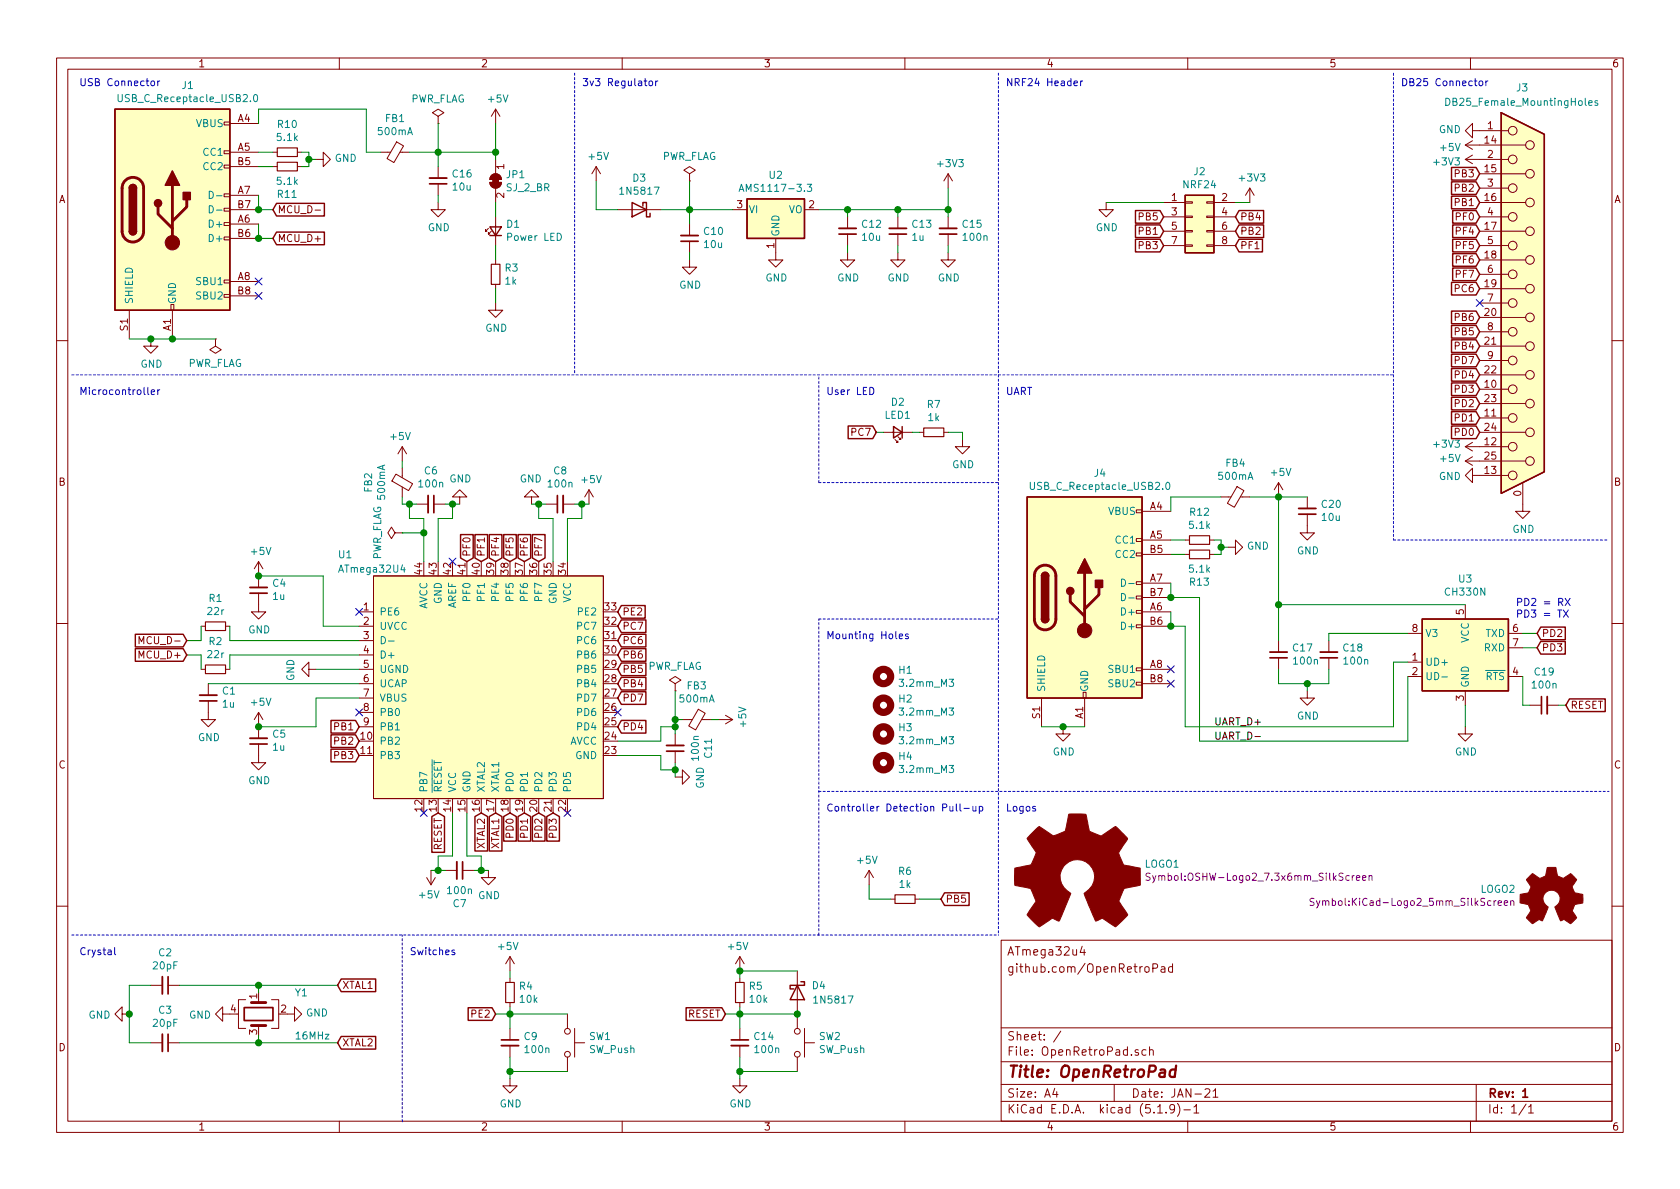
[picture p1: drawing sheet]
<svg xmlns="http://www.w3.org/2000/svg" width="297mm" height="210mm" viewBox="0 0 297 210" stroke-linecap="round" stroke-linejoin="round" font-family="sans-serif">
<g fill="none" stroke="#840000" stroke-width=".18">
<path d="M10 10.3h277v189.9h-277zM12 12.2h273v186.1h-273zM60 10.3v1.9M87.6 19.3v2.5M87.6 19.3l-.7 1.3M87.6 19.3l.8 1.3M110 10.3v1.9M160 10.3v1.9M210 10.3v1.9M260 10.3v1.9M39.6 39.4h1v.5h-1zM39.6 36.8h1v.5h-1z"/>
<path d="M39.6 34.3h1v.5h-1zM39.6 29.2h1v.5h-1zM39.6 26.7h1v.5h-1zM39.6 21.6h1v.5h-1zM40.6 21.8h5.1M40.6 26.9h5.1M40.6 39.6h5.1M40.6 34.5h5.1M40.6 29.5h5.1M40.6 37.1h5.1M48.3 26.9h.7M48.3 29.5h.7"/>
<path d="M52.6 26.9h.7M52.6 29.5h.7M55.7 37.2h1M55.9 28.2h1.2v-1.3l1.3 1.3-1.3 1.3v-1.3M67.3 26.9h1.8M70.1 25.1l1.2 .7-1.7 2.9-1.2-.7zM70.7 26.9h1.7M77.5 35.8v1.3h1.2l-1.2 1.2-1.3-1.2h1.3M77.5 20.6l1-.7-1-.6-1 .6 1 .7v1.2M77.5 21.8h.1M77.5 29.5v2M77.5 32.5v2"/>
<path d="M86.6 32.3h2a1.02 1.02 0 0 1-1 1 1.02 1.02 0 0 1-1-1zM87 31a1.03 1.03 0 0 1 1.1-.2 1.03 1.03 0 0 1 .5 .9h-2l.1-.3zM87.6 28.2v2.5M87.6 33.3v2.5M87.6 38.3v5.1M105.4 29.5l-.8 1.2M105.4 29.5v2.5M105.4 29.5l.8 1.2M109.2 37.1h7.6M121.9 30.7l1-.6-1-.6-1 .6 1 .6v1.3M121.9 32h.1M121.9 39.6v2.1"/>
<path d="M129.5 37.1h2.6M142.2 37.1h2.6M149.9 38.3v2.1M158.7 38.3v2.1M167.6 30.7l-.7 1.3M167.6 30.7v2.6M167.6 38.3v2.1M167.6 30.7l.8 1.3M195.6 35.8v1.3h1.2l-1.2 1.2-1.3-1.2h1.3M205.7 35.8h3.8M205.7 38.3h3.8M209.5 35.7h1.3v.2h-1.3z"/>
<path d="M209.5 38.2h1.3v.3h-1.3zM213.4 35.7h1.2v.2h-1.2zM213.4 38.2h1.2v.3h-1.2zM214.6 35.8h3.8M214.6 38.3h3.8M221 33.3l-.8 1.2M221 33.3v2.5M221 33.3l.7 1.2M259.1 28.2h7.6M259.1 25.6h10.6M259.1 25.6l1.2 .8M259.1 28.2l1.2 .8"/>
<path d="M260.3 23.1v1.3l-1.2-1.3 1.2-1.3v1.3h6.4M260.3 24.9l-1.2 .7M260.3 27.4l-1.2 .8M261.6 35.8h8.1M261.6 38.3h5.1M261.6 33.3h5.1M261.6 30.7h8.1M22.9 54.9v5M26.7 59.9v1.3h1.2l-1.2 1.3-1.3-1.3h1.3M30.2 53.8h.5v1.1h-.5zM30.5 54.9v5M38.1 59.9v1.3l1 .6-1 .7-1-.7 1-.6"/>
<path d="M38.1 59.9h.1M39.6 52.1h1v.5h-1zM39.6 49.5h1v.5h-1zM39.6 41.9h1v.5h-1zM40.6 49.8h5.1M40.6 42.2h5.1M40.6 52.3h5.1M86.4 40.4l-.5 .5v-.3v.3h.2M86.9 40.9l-.5 .5v-.3v.3h.2M87.6 53.6v1.3h1.3l-1.3 1.2-1.2-1.2h1.2M87.6 46v.7M87.6 50.3v.7"/>
<path d="M121.9 46v1.2h1.3l-1.3 1.3-1.3-1.3h1.3M121.9 42.7v2M137.2 42.2v3.8h1.2l-1.2 1.2-1.3-1.2h1.3M149.9 44.7v1.3h1.2l-1.2 1.2-1.3-1.2h1.3M149.9 41.4v2M158.7 44.7v1.3h1.3l-1.3 1.2-1.2-1.2h1.2M158.7 41.4v2M167.6 44.7v1.3h1.3l-1.3 1.2-1.2-1.2h1.2M167.6 41.4v2M205.7 40.9h3.8M205.7 43.4h3.8M209.5 43.3h1.3v.3h-1.3z"/>
<path d="M209.5 40.8h1.3v.2h-1.3zM213.4 43.3h1.2v.3h-1.2zM213.4 40.8h1.2v.2h-1.2zM214.6 40.9h3.8M214.6 43.4h3.8M261.6 40.9h8.1M261.6 43.4h5.1M261.6 58.7h5.1M261.6 56.1h8.1M261.6 53.6h5.1M261.6 51h8.1M261.6 48.5h5.1"/>
<path d="M261.6 46h8.1M10 60.2h2M71.1 79l.8 1.3M71.1 79v2.5M71.1 79l-.7 1.3M156.2 76.4h5.1M158.2 77.7l.5 .5h-.2h.2v-.2M158.7 77.2l.6 .5h-.3h.3v-.2M162.6 76.4h.7M166.9 76.4h.7M170.2 77.7v1.3h1.2l-1.2 1.3-1.3-1.3h1.3M259.1 79h7.6"/>
<path d="M259.1 79l1.2 .8M260.3 78.2l-1.2 .8M261.6 76.4h8.1M261.6 73.9h5.1M261.6 71.4h8.1M261.6 68.8h5.1M261.6 66.3h8.1M261.6 63.7h5.1M261.6 61.2h8.1M285 60.2h2M45.7 99.3v4.6M45.7 99.3l-.7 1.3"/>
<path d="M45.7 99.3l.8 1.3M69.8 94.2l-.6-1-.6 1 .6 1 .6-1h1.3M70 83.8l2.9 1.7-.7 1.3-2.9-1.7zM71.1 94.2h.1M71.1 82.8v1.6M71.1 86.1v1.8M73.7 89.1h2M76.7 89.1h2M81.3 87.9h-1.3l1.3-1.3 1.2 1.3h-1.2v1.2M94 87.9h1.2l-1.2-1.3-1.3 1.3h1.3v1.2M96.5 89.1h2.1M99.6 89.1h2"/>
<path d="M104.1 86.6l-.7 1.3M104.1 86.6v2.5M104.1 86.6l.8 1.3M200.9 97.8h1v.5h-1zM200.9 95.2h1v.6h-1zM200.9 90.2h1v.5h-1zM201.9 95.5h5.1M201.9 98h5.1M201.9 90.4h5.1M209.5 95.5h.8M209.5 98h.8M213.9 95.5h.7"/>
<path d="M213.9 98h.7M215.9 87.9h1.8M217.2 96.8h1.2v-1.3l1.3 1.3-1.3 1.2v-1.2M218.7 86l1.2 .8-1.7 2.9-1.2-.7zM219.3 87.9h1.7M226.1 85.3l-.8 1.3M226.1 85.3v2.6M226.1 85.3l.7 1.3M231.1 90.9v3.3h1.3l-1.3 1.3-1.2-1.3h1.2M231.1 87.9v2M259.1 81.5l1.2 .8M259.1 81.5h10.6"/>
<path d="M260.3 84.1v-1.3l-1.2 1.3 1.2 1.2v-1.2h6.4M260.3 80.8l-1.2 .7M269.2 85.3v5.1h1.3l-1.3 1.3-1.2-1.3h1.2M10 110.3h2M24.6 113.8v-1.2l.4 .9 .4-.9v1.2M35.6 110.7h.7M35.6 118.4h.7M39.9 110.7h.7M39.9 118.4h.7M45.7 104.9v3.3h1.3l-1.3 1.3-1.3-1.3h1.3M54.6 118.4v-1.3l-1.3 1.3 1.3 1.2v-1.2h1.3M63.5 110.7h2.5"/>
<path d="M63.5 118.4h2.5M63.5 108.2h2.5M63.5 113.3h2.5M63.5 115.8h2.5M66 101.8h40.7v39.4h-40.7zM200.9 118.1h1v.5h-1zM200.9 110.5h1v.5h-1zM200.9 107.9h1v.6h-1zM200.9 105.4h1v.5h-1zM200.9 102.9h1v.5h-1zM201.9 110.7h5.1M201.9 118.4h5.1"/>
<path d="M201.9 108.2h5.1M201.9 103.1h5.1M201.9 105.7h5.1M226.1 113.3v2M226.1 116.3v2.1M234.9 113.3v2M234.9 116.3v2.1M248.9 117.1h2.6M248.9 119.6h2.6M248.9 112h2.6M259.1 106.9v2.6M266.7 119.6h2.5"/>
<path d="M266.7 112h2.5M266.7 114.5h2.5M285 110.3h2M36.8 123.9v3.3h1.3l-1.3 1.3-1.2-1.3h1.2M36.8 120.9v2M45.7 131.6v3.3h1.3l-1.3 1.2-1.3-1.2h1.3M45.7 126l-.7 1.2M45.7 126v4.6M45.7 126l.8 1.2M63.5 120.9h2.5M63.5 123.4h2.5M63.5 126h2.5"/>
<path d="M63.5 128.5h2.5M119.4 137.4h1.2v1.3l1.3-1.3-1.3-1.3v1.3M119.4 120.9l1-.6-1-.7-1 .7 1 .6v1.3M119.4 122.2h.1M119.4 129.8v2M119.4 132.8v2.1M120.6 127.2h1.8M123.5 125.4l1.2 .7-1.7 3-1.2-.7zM124.1 127.2h1.6M127 127.2h2.5M128.3 126.5l1.2 .7M129.5 127.2l-1.2 .8"/>
<path d="M184.1 123.4v5.1M188 128.5v1.3h1.2l-1.2 1.3-1.3-1.3h1.3M191.5 122.4h.5v1h-.5zM191.8 123.4v5.1M200.9 120.6h1v.6h-1zM201.9 120.9h5.1M231.1 122.2v1.2h1.3l-1.3 1.3-1.2-1.3h1.2M259.1 128.5v1.3h1.2l-1.2 1.3-1.3-1.3h1.3M259.1 122.2v2.5M270.5 124.7h2M273.6 124.7h2M75.4 155.2l.8 1.3"/>
<path d="M76.2 153.9v2.6M77 155.2l-.8 1.3M78.7 153.9h2.1M81.8 153.9h2M86.4 153.9v1.3h1.2l-1.2 1.3-1.3-1.3h1.3M153.7 153.9l.7 1.3M153.7 153.9v2.6M153.7 153.9l-.8 1.3M157.5 159h.7M161.8 159h.8M10 160.2h2M21.6 179.3v-1.3l-1.3 1.3 1.3 1.3v-1.3h1.3"/>
<path d="M26.7 174.2h2M29.7 174.2h2M39.4 179.3v-1.3l-1.3 1.3 1.3 1.3v-1.3h1.2M43.4 176.8h-1.2v5.1h1.2M45.7 176.8v.5M48 176.8h1.3v5.1h-1.3M50.8 179.3h1.3v-1.3l1.2 1.3-1.2 1.3v-1.3M90.2 169.2v2.5M90.2 173v.7M90.2 177.3v.7M90.2 169.2l.7 1.2M90.2 169.2l-.8 1.2"/>
<path d="M100.3 179.3v2.6M130.8 169.2v2.5M130.8 173v.7M130.8 177.3v.7M130.8 169.2l.8 1.2M130.8 169.2l-.8 1.2M141 171.7v10.2M177 166.3h108v32h-108zM191.3 167.3l-.3 1.1h.9M191.7 167.9v1M203.8 171.2l.7-.1 .2-.2-.1-.3-.2-.2h-.6v1.5M205.3 171h.6l.1 .9"/>
<path d="M206 171.3l-.5 .1a.29 .29 0 0 0-.3 .2 .29 .29 0 0 0 .3 .3h.5M207.3 171l-.4-.1-.3 .3 .1 .6 .2 .1h.4M207.3 170.4v1.5M285 160.2h2M26.7 184.4h2M29.7 184.4h2M45.7 181.4v.5M60 198.3v1.9M90.2 190.7v1.3h1.2l-1.2 1.3-1.3-1.3h1.3M90.2 181.9v2M90.2 184.9v2M100.3 186.9v2.6"/>
<path d="M101.6 184.4h1.8M101.6 181.9v5M110 198.3v1.9M130.8 190.7v1.3h1.3l-1.3 1.3-1.3-1.3h1.3M130.8 181.9v2M130.8 184.9v2M141 186.9v2.6M142.2 184.4h1.8M142.2 181.9v5M160 198.3v1.9M177 194.8h108M177 191.8h108"/>
<path d="M177 187.8h108M177 181.8h108M186.5 192.5l-.4 1h1M186.8 193v1M187.6 182.3l-1.3 2M197 191.8v3M201.3 185.7a.37 .37 0 0 0-.6 .1l.1 .2 .5 .2v.1l-.2 .3-.4-.1M202.6 185.7l-.4-.1-.3 .3 .1 .6 .2 .1 .4-.1M203.3 185.7a.37 .37 0 0 1 .6 .1v.8M203.3 185.1v1.5M204.7 196.8h.8M206.2 196.7v.1"/>
<path d="M207.7 196l-.1 .1a.48 .48 0 0 1-.6 .1l-.2-.2 .2-.6a.48 .48 0 0 1 .6 .1 1.27 1.27 0 0 1-.2 1.2l-.4 .1M208.2 195.1a1.71 1.71 0 0 1 0 2.3M209.3 196.3h1.2M210 198.3v1.9M211.1 195.8l.4-.5v1.5M211.1 196.8h.9M213.1 192.7l.2-.2h.3l.2 .2 .1 .3-.9 1h.9M214.5 193l.4-.5v1.5M214.5 194h.8M260 198.3v1.9M261 191.8v6.5M269.8 195.2l-1.2 2"/>
<path d="M270.3 195.8l.4-.5v1.5M270.3 196.8h.8"/>
<circle cx="267.5" cy="33.3" r=".76"/>
<circle cx="267.5" cy="28.2" r=".76"/>
<circle cx="267.5" cy="23.1" r=".76"/>
<circle cx="267.5" cy="38.3" r=".76"/>
<circle cx="270.5" cy="35.8" r=".76"/>
<circle cx="270.5" cy="25.6" r=".76"/>
<circle cx="270.5" cy="30.7" r=".76"/>
<circle cx="267.5" cy="58.7" r=".76"/>
<circle cx="267.5" cy="48.5" r=".76"/>
<circle cx="267.5" cy="43.4" r=".76"/>
<circle cx="267.5" cy="53.6" r=".76"/>
<circle cx="270.5" cy="51" r=".76"/>
<circle cx="270.5" cy="46" r=".76"/>
<circle cx="270.5" cy="56.1" r=".76"/>
<circle cx="270.5" cy="40.9" r=".76"/>
<circle cx="267.5" cy="63.7" r=".76"/>
<circle cx="267.5" cy="68.8" r=".76"/>
<circle cx="267.5" cy="79" r=".76"/>
<circle cx="267.5" cy="73.9" r=".76"/>
<circle cx="270.5" cy="66.3" r=".76"/>
<circle cx="270.5" cy="71.4" r=".76"/>
<circle cx="270.5" cy="76.4" r=".76"/>
<circle cx="270.5" cy="61.2" r=".76"/>
<circle cx="267.5" cy="84.1" r=".76"/>
<circle cx="270.5" cy="81.5" r=".76"/>
<circle cx="100.3" cy="186.4" r=".51"/>
<circle cx="100.3" cy="182.4" r=".51"/>
<circle cx="141" cy="186.4" r=".51"/>
<circle cx="141" cy="182.4" r=".51"/>
</g>
<g fill="none" stroke="#840000" stroke-width=".3">
<path d="M75.9 32.5h3.1M120.4 42.7h3M148.3 41.4h3.1M157.2 41.4h3.1M166.1 41.4h3.1M76.7 87.6v3.1M98.6 87.6v3.1M229.6 90.9h3.1M44.2 104.9h3M224.5 116.3h3.1M233.4 116.3h3.1M35.3 123.9h3.1"/>
<path d="M44.2 131.6h3M117.9 132.8h3M272.5 123.2v3M81.8 152.4v3M29.7 172.7v3.1M43.2 178.2h5.1v2.3h-5.1zM29.7 182.9v3M88.6 183.9h3.1M129.3 183.9h3M269.2 193l.5-.5v1.5M269.2 194h.9"/>
</g>
<path d="M207.8 189.2a.68 .68 0 0 0-.9 .3l-.1 .6 .1 .2 .2 .1 .6-.1M207.9 188.4l-.2 2" fill="none" stroke="#840000" stroke-width=".41"/>
<g fill="none" stroke="#840000" stroke-width=".33">
<path d="M75.9 31.5h3.1M120.4 41.7h3M148.3 40.4h3.1M157.2 40.4h3.1M166.1 40.4h3.1M75.7 87.6v3.1M99.6 87.6v3.1M229.6 89.9h3.1M44.2 103.9h3M224.5 115.3h3.1M233.4 115.3h3.1M35.3 122.9h3.1"/>
<path d="M44.2 130.6h3M117.9 131.8h3M273.6 123.2v3M80.8 152.4v3M28.7 172.7v3.1M28.7 182.9v3M88.6 184.9h3.1M129.3 184.9h3"/>
</g>
<path d="M49 26.2h3.6v1.5h-3.6zM49 28.7h3.6v1.5h-3.6zM86.9 46.7h1.5v3.6h-1.5zM163.3 75.7h3.6v1.5h-3.6zM210.3 94.7h3.6v1.6h-3.6zM210.3 97.3h3.6v1.5h-3.6zM36.3 110h3.6v1.5h-3.6zM36.3 117.6h3.6v1.5h-3.6zM158.2 158.2h3.6v1.6h-3.6zM89.4 173.7h1.5v3.6h-1.5zM130 173.7h1.6v3.6h-1.6z" fill="none" stroke="#840000" stroke-width=".2"/>
<g fill="none" stroke="#840000" stroke-width="1.3">
<circle cx="156.2" cy="119.6" r="1.27"/>
<circle cx="156.2" cy="124.7" r="1.27"/>
<circle cx="156.2" cy="129.8" r="1.27"/>
<circle cx="156.2" cy="134.9" r="1.27"/>
</g>
<g fill="#ffffc2" stroke="#ffffc2" stroke-width=".18">
<path d="M209.5 34.5h5.1v10.2h-5.1z"/>
<path d="M20.3 19.3h20.3v35.6h-20.3z"/>
<path d="M181.6 87.9h20.3v35.5h-20.3z"/>
<path d="M66 101.8h40.7v39.4h-40.7z"/>
<path d="M251.5 109.5h15.2v12.7h-15.2z"/>
<path d="M265.4 19.9l7.6 3.8v59.7l-7.6 3.8z"/>
<path d="M132.1 35.2h10.1v7h-10.1z"/>
</g>
<g fill="none" stroke="#840000" stroke-width=".25">
<path d="M20.3 19.3h20.3v35.6h-20.3zM265.4 19.9l7.6 3.8v59.7l-7.6 3.8zM22.9 33.3a.63 .63 0 0 1 .6-.7 .63 .63 0 0 1 .6 .7M48.9 36h8.5v2.2h-8.5l-.6-1.1zM111.8 35.8l2.5 1.3-2.5 1.2zM113.7 36.4v-.6h.6v2.5h.6v-.6M132.1 35.2h10.1v7h-10.1zM200.8 37.2h4.3l.6 1.1-.6 1.2h-4.3zM200.8 39.8h4.3l.6 1.1-.6 1.1h-4.3zM209.5 34.5h5.1v10.2h-5.1zM219.1 39.8h4.3v2.2h-4.3l-.7-1.1zM219.1 37.2h4.3v2.3h-4.3l-.7-1.2z"/>
<path d="M256.6 34.7h4.4l.6 1.1-.6 1.1h-4.4zM256.6 32.2h4.4l.6 1.1-.6 1.1h-4.4zM256.6 29.6h4.4l.6 1.1-.6 1.1h-4.4zM256.8 37.2h4.2l.6 1.1-.6 1.2h-4.2zM256.8 39.8h4.2l.6 1.1-.6 1.1h-4.2zM22.9 40.9a.63 .63 0 0 0 .6 .6 .63 .63 0 0 0 .6-.6M48.9 41h8.5v2.3h-8.5l-.6-1.1zM86.6 40.1h2l-1 1.6zM86.6 41.7h2M200.8 42.3h4.3l.6 1.1-.6 1.1h-4.3zM219.1 42.3h4.1v2.2h-4.1l-.7-1.1zM256.6 49.9h4.4l.6 1.1-.6 1.2h-4.4z"/>
<path d="M256.6 57.6h4.4l.6 1.1-.6 1.1h-4.4zM256.6 55h4.4l.6 1.1-.6 1.1h-4.4zM256.8 44.9h4.2l.6 1.1-.6 1.1h-4.2zM256.8 42.3h4.2l.6 1.1-.6 1.1h-4.2zM256.8 47.4h4.2l.6 1.1-.6 1.1h-4.2zM150 75.3h4.3l.6 1.1-.6 1.2h-4.3zM158 75.4l1.5 1-1.5 1.1zM159.5 75.4v2.1M256.6 75.3h4.4l.6 1.1-.6 1.2h-4.4zM256.6 72.8h4.4l.6 1.1-.6 1.1h-4.4zM256.6 60.1h4.4l.6 1.1-.6 1.1h-4.4zM256.6 62.6h4.4l.6 1.1-.6 1.2h-4.4z"/>
<path d="M256.6 70.3h4.4l.6 1.1-.6 1.1h-4.4zM256.6 67.7h4.4l.6 1.1-.6 1.1h-4.4zM256.6 65.2h4.4l.6 1.1-.6 1.1h-4.4zM81.4 94.5h2.3v4.2l-1.2 .6-1.1-.6zM84 94.5h2.2v4.2l-1.1 .6-1.1-.6zM86.5 94.5h2.2v4.2l-1.1 .6-1.1-.6zM89.1 94.5h2.2v4.2l-1.1 .6-1.1-.6zM91.6 94.5h2.2v4.2l-1.1 .6-1.1-.6zM94.1 94.5h2.3v4.2l-1.2 .6-1.1-.6zM181.6 87.9h20.3v35.5h-20.3zM23.9 114.7h8.5l.6 1.1-.6 1.1h-8.5zM23.9 112.2h8.5l.6 1.1-.6 1.1h-8.5z"/>
<path d="M109.9 107.1h4.2v2.2h-4.2l-.7-1.1zM109.9 109.6h4.3v2.3h-4.3l-.7-1.2zM109.9 114.7h4.3v2.2h-4.3l-.7-1.1zM109.9 117.2h4.3v2.3h-4.3l-.7-1.1zM109.9 119.8h4.3v2.2h-4.3l-.7-1.1zM109.9 112.2h4.3v2.2h-4.3l-.7-1.1zM184.1 109.5a.63 .63 0 0 0 .7 .6 .63 .63 0 0 0 .6-.6M184.1 101.8a.63 .63 0 0 1 .7-.6 .63 .63 0 0 1 .6 .6M251.5 109.5h15.2v12.7h-15.2zM272.4 110.9h4.4v2.2h-4.4l-.6-1.1zM272.4 113.4h4.4v2.3h-4.4l-.6-1.2zM58.5 129.9h4.4l.6 1.2-.6 1.1h-4.4z"/>
<path d="M58.5 127.4h4.4l.6 1.1-.6 1.1h-4.4zM58.5 132.5h4.4l.6 1.1-.6 1.1h-4.4zM109.9 127.4h4.3v2.2h-4.3l-.7-1.1zM109.9 122.3h4.3v2.3h-4.3l-.7-1.2zM277.5 123.6h6.3v2.2h-6.3l-.6-1.1zM76.4 144.4l1.1-.6 1.1 .6v6.3h-2.2zM84 144.4l1.1-.6 1.1 .6v6.1h-2.2zM86.5 144.4l1.1-.6 1.1 .6v6.1h-2.2zM89.1 144.4l1.1-.6 1.1 .6v4.3h-2.2zM91.6 144.4l1.1-.6 1.1 .6v4.3h-2.2zM94.1 144.4l1.1-.6 1.2 .6v4.3h-2.3zM96.7 144.4l1.1-.6 1.1 .6v4.3h-2.2z"/>
<path d="M167 157.9h4.3v2.2h-4.3l-.6-1.1zM60.3 173.1h6.1v2.3h-6.1l-.6-1.2zM82.8 178.2h4.2l.6 1.1-.6 1.1h-4.2zM121.3 178.2h6.3l.7 1.1-.7 1.1h-6.3zM141 174.2l1.2 2.6h-2.5zM141.6 173.6h.6v.6h-2.5v.7h.6M60.3 183.3h6.1v2.2h-6.1l-.6-1.1z"/>
</g>
<g fill="#840000" stroke="#840000" stroke-width=".18">
<path d="M182.2 147.5l1.6-1.4 2.3 1.6a4.7 4.7 0 0 0 2.2-.7l.7-3h2.9a.92 .92 0 0 1 .3 1l.4 2 2.1 .8 2.4-1.6a.97 .97 0 0 1 .9 .6l1.4 1.5-1.6 2.4v.2l.2 .6 .7 1.5 2.9 .5v3l-2.8 .6-1 2.3 1.6 2.3-1.5 1.6a.81 .81 0 0 1-.8 .5l-2.2-1.4-1.2 .5-2-4.9a3.1 3.1 0 0 0 1.7-3.4 3.1 3.1 0 0 0-2.9-2.6 3.1 3.1 0 0 0-3 2.4 3.1 3.1 0 0 0 1.7 3.5l.1 .1-2 4.9-1.1-.5a3.5 3.5 0 0 0-1.6 1l-.9 .5-2-2a.93 .93 0 0 1 .4-.9l1.1-1.6-.9-2.1a3.7 3.7 0 0 0-1.9-.5l-1-.3v-2.9a.87 .87 0 0 1 .9-.3l2-.4 .6-1.4a.82 .82 0 0 0 .1-1.1l-1.4-2.1z"/>
<path d="M270.6 154.8l.3-.3 1.3 .8 .5-.2a.74 .74 0 0 0 .7-.9l.2-.8h1.4l.2 .4a1.43 1.43 0 0 0 .4 1.2l.2 .1a.76 .76 0 0 0 1.2-.2l.7-.4 1.1 1-.3 .4a1.28 1.28 0 0 0-.5 1.1l.1 .2a.81 .81 0 0 0 1 .8l.8 .2v1.4l-.3 .1a1.24 1.24 0 0 0-1.2 .5l-.4 .9 .7 1.2-1 1-.8-.5a.56 .56 0 0 0-.9 0l-1.1-2.4a1.55 1.55 0 0 0 .6-2.4 1.55 1.55 0 0 0-2.4 0 1.55 1.55 0 0 0 .6 2.4l-1.1 2.4a.67 .67 0 0 0-1 .2l-.6 .3-1-.9-.1-.1 .4-.6a.75 .75 0 0 0 .1-1.3l-.2-.5-1.4-.2v-1.5l1.1-.2a1.01 1.01 0 0 0 .7-1.4l-.7-1.1z"/>
<path d="M87 31a1.03 1.03 0 0 1 1.1-.2 1.03 1.03 0 0 1 .5 .9h-2l.1-.3z"/>
<path d="M86.6 32.3h2a1.02 1.02 0 0 1-1 1 1.02 1.02 0 0 1-1-1z"/>
<path d="M87.1 31.5h1v1h-1z"/>
<circle cx="30.5" cy="42.9" r="1.27"/>
<circle cx="191.8" cy="111.5" r="1.27"/>
</g>
<path d="M203.4 154.5l-.5-.1-.3 .3 .1 .3 .6 .2v.3l-.2 .2-.5-.1M232.3 158.9l-.4-.1-.2 .2v.3l.5 .3 .1 .3-.2 .2h-.5M239.8 155.2l.6-.1v-.2l-.4-.1-.2 .2 .1 .6h.5M240.9 155.2l.6-.1v-.2l-.4-.1-.2 .2 .1 .6h.5M242.1 155l.1-.2 .3 .1 .1 .8M242.1 154.8v.9M264.9 159.7l.6-.1-.1-.3h-.4l-.1 .2v.6h.5M266 159.7l.6-.1-.1-.3h-.4l-.1 .2v.6h.5M267.1 159.4l.2-.1h.3l.1 .8M267.1 159.3v.8" fill="none" stroke="#840084" stroke-width=".18"/>
<path d="M22 32a1.9 1.9 0 0 1 2.1-.5 1.9 1.9 0 0 1 1.3 1.8v7.6a1.9 1.9 0 0 1-1.9 1.9 1.9 1.9 0 0 1-1.9-1.9v-7.8l.1-.5zM27.9 36.6v1.2l2.6 2.6M30.5 32.8v10.1M33 35.3v1.3l-2.5 2.5M183.3 100.6a1.9 1.9 0 0 1 2.1-.6 1.9 1.9 0 0 1 1.3 1.8v7.7a1.9 1.9 0 0 1-1.9 1.9 1.9 1.9 0 0 1-1.9-1.9v-7.8l.1-.5zM189.2 105.2v1.2l2.6 2.6M191.8 101.3v10.2M194.3 103.9v1.3l-2.5 2.5M44.4 177.3h2.6M44.4 181.4h2.6" fill="none" stroke="#840000" stroke-width=".51"/>
<g fill="#840000" stroke="#840000" stroke-width=".25">
<path d="M22.9 40.9h1.2a.63 .63 0 0 1-.6 .6 .63 .63 0 0 1-.6-.6z"/>
<path d="M23 32.8a.63 .63 0 0 1 .7-.1 .63 .63 0 0 1 .4 .6h-1.2z"/>
<path d="M22.9 33.3h1.2v7.6h-1.2z"/>
<path d="M32.4 34h1.3v1.3h-1.3z"/>
<path d="M30.5 30.2l1.2 2.6h-2.5z"/>
<path d="M184.1 109.5h1.3a.63 .63 0 0 1-.6 .6 .63 .63 0 0 1-.7-.6z"/>
<path d="M184.3 101.4a.63 .63 0 0 1 .7-.2 .63 .63 0 0 1 .4 .6h-1.3z"/>
<path d="M184.1 101.8h1.3v7.7h-1.3z"/>
<path d="M193.7 102.6h1.2v1.3h-1.2z"/>
<path d="M191.8 98.8l1.2 2.5h-2.5z"/>
<circle cx="27.9" cy="35.9" r=".63"/>
<circle cx="189.2" cy="104.5" r=".63"/>
</g>
<g fill="none" stroke="#008484" stroke-width=".18">
<path d="M20.9 16.7v1l.2 .3 .4-.1 .1-.2v-1M45 16.8l.1-.1a.69 .69 0 0 1 .5 .6 .69 .69 0 0 1-.5 .7l-.2-.3-.1-.2zM255.6 17.4a.64 .64 0 0 1 .8 .6 .64 .64 0 0 1-.8 .6zM280.9 18.2l.6-.1v-.2l-.4-.1-.2 .2 .1 .6h.5M282.5 17.9l-.3-.1-.2 .2v.2l.5 .1v.3h-.5M37 33.8a.64 .64 0 0 1 .7 .7 .64 .64 0 0 1-.7 .6zM37 36.4a.64 .64 0 0 1 .7 .6 .64 .64 0 0 1-.7 .6zM38.3 34.6h.9M38.3 37.2h.9M130.7 33.9l.4-1.3 .4 1.3M130.8 33.5h.6M142.7 32.6h.8l-.4 .5 .3 .1 .1 .4-.2 .3-.6-.2"/>
<path d="M182.2 85.3v1l.2 .3 .4-.1 .1-.2v-1M206.2 85.4l.2-.1a.69 .69 0 0 1 .4 .6 .69 .69 0 0 1-.4 .7l-.2-.3-.1-.2zM67.4 112.6a.64 .64 0 0 1 .8 .6 .64 .64 0 0 1-.8 .6zM68.7 113.4h1M198.3 102.4a.64 .64 0 0 1 .7 .6 .64 .64 0 0 1-.7 .7zM198.3 104.9a.64 .64 0 0 1 .7 .7 .64 .64 0 0 1-.7 .6zM199.6 103.2h.9M199.6 105.7h.9M254.9 119.7h1"/>
</g>
<path d="M101.6 12.9v53.4M176.5 12.9v152.4M246.4 12.9v82.6M12.7 66.3h233.7M144.8 85.3v-19M144.8 85.3h31.7M246.4 95.5h38.1M144.8 109.5h31.7M144.8 139.9h139.7M12.7 165.3h163.8M144.8 165.3v-55.8M71.1 198.4v-33.1" fill="none" stroke="#0000c2" stroke-width=".18" stroke-dasharray=".4 .4"/>
<g fill="none" stroke="#008400" stroke-width=".18">
<path d="M45.7 21.8v-2.5h19.1v7.6h2.5M45.7 26.9h2.6M45.7 34.5v2.6h2.6M45.7 39.6v2.6h2.6M45.7 29.5h2.6M53.3 26.9h1.3v2.6h-1.3M54.6 28.2h1.3M72.4 26.9h15.2M77.5 21.8v7.7M77.5 34.5v1.3M87.6 21.8v6.4M87.6 35.8v2.5"/>
<path d="M105.4 32v5.1h3.8M116.8 37.1h12.7M121.9 32v7.6M144.8 37.1h22.8M149.9 37.1v1.2M158.7 37.1v1.2M167.6 33.3v5M195.6 35.8h10.1M218.4 35.8h2.6M22.9 59.9h15.2M87.6 43.4v2.6M87.6 51v2.6"/>
<path d="M121.9 44.7v1.3M149.9 43.4v1.3M158.7 43.4v1.3M167.6 43.4v1.3M154.9 76.4h1.3M161.3 76.4h1.3M167.6 76.4h2.6v1.3M71.1 94.2h3.8M71.1 87.9v1.2h2.6M71.1 81.5v1.3M72.4 89.1v2.6h2.5v7.6M78.7 89.1h2.6"/>
<path d="M80 89.1v2.6h-2.5v7.6M94 89.1h2.5M95.2 89.1v2.6h2.6v7.6M101.6 89.1h2.5M102.9 89.1v2.6h-2.6v7.6M207 98h2.5M207 95.5h2.5M214.6 95.5h1.3v2.5h-1.3M215.9 87.9h-8.9v2.5M215.9 96.8h1.3M221 87.9h10.1M226.1 87.9v25.4"/>
<path d="M33 115.8h2.6v2.6M35.6 110.7v2.6h-2.6M40.6 110.7v2.6h22.9M45.7 101.8h11.4v8.9h6.4M55.9 118.4h7.6M63.5 115.8h-22.9v2.6M207 103.1v2.6h5.1v25.4h36.8v-11.5M207 108.2v2.5h2.5v17.8h36.9v-11.4h2.5M226.1 118.4v2.5h8.8v-2.5M226.1 106.9h33M248.9 112h-14v1.3M269.2 119.6v5.1h1.3"/>
<path d="M269.2 114.5h2.6M269.2 112h2.6M36.8 120.9h26.7M63.5 123.4h-7.6v5.1h-10.2M109.2 133.6h7.6v2.5h2.6M119.4 128.5h-2.6v2.6h-7.6M119.4 122.2v7.6M119.4 134.9v2.5M119.4 127.2h1.2M125.7 127.2h1.3M184.1 128.5h7.7M231.1 120.9v1.3"/>
<path d="M259.1 124.7v3.8M275.6 124.7h1.3M76.2 153.9h2.5M80 143.8v7.6h-2.5v2.5M82.5 143.8v7.6h2.6v2.5M83.8 153.9h2.6M153.7 156.5v2.5h3.8M162.6 159h3.8M26.7 174.2h-3.8v10.2h3.8M31.7 174.2h28M45.7 174.2v1.3M87.6 179.3h12.7"/>
<path d="M90.2 171.7v1.3M90.2 178v3.9M128.3 179.3h12.7M130.8 178v3.9M141 171.7h-10.2v1.3M31.7 184.4h28M45.7 183.1v1.3M90.2 186.9v3.8M90.2 189.5h10.1M130.8 189.5h10.2M130.8 186.9v3.8"/>
</g>
<path d="M221.9 130.2h1" fill="none" stroke="#000" stroke-width=".18"/>
<g fill="none" stroke="#0000c2" stroke-width=".18">
<path d="M26.8 14.4l.3-.1 .2 .1-.1 .7-.3 .1-.2-.3zM27.9 14.3v.9M28.2 14.3l-.3 .2M114.9 14.4l.2-.1 .2 .1 .1 .5-.1 .2-.3 .1-.2-.2-.1-.5zM115.9 14.3v.9M116.3 14.3l-.4 .2M189.9 14.7l.6-.1-.1-.2-.3-.1-.2 .2 .1 .6h.4M191.1 14.3v.9M191.4 14.3l-.2 .1-.1 .1M261.6 14.4l.3-.1 .3 .2-.1 .6-.4 .1-.2-.3zM262.7 14.3v.9M263.1 14.3l-.4 .2"/>
<path d="M26.1 68.5v1.1l.2 .2M26.7 69.3l.6-.1v-.2l-.4-.1-.2 .2 .1 .6h.5M27.9 68.9v.9M28.2 68.9l-.3 .3M153.8 68.5a.64 .64 0 0 1 .7 .6 .64 .64 0 0 1-.7 .7zM159 112.5l.6-.1-.1-.2-.3-.1-.2 .2 .1 .6h.4M160.6 112.2l-.3-.1-.2 .2v.2l.5 .1v.3h-.5M276.4 107.9l.9 1.2M276.7 105.8l.9 1.3M277.3 107.9l-.9 1.2M277.6 105.8l-.9 1.3M167.9 142.6l.1 .8h.3l.2-.1"/>
<path d="M168.5 142.6v.8M169.1 142.2v1.1l.2 .1M169.7 142.2v1.1l.3 .1M170.4 142.9h1M172 142.6l.1 .8h.3l.1-.1M172.5 142.6v.8M173.2 142.6h.3l.3 .2-.2 .6h-.4M173.2 142.6v1.3M20.3 167.6v1.1l.1 .1M80.4 168h-.3l-.2 .2 .1 .1 .4 .2v.3h-.5"/>
</g>
<g fill="#008400" stroke="#008400" stroke-width=".25">
<circle cx="72.4" cy="89.1" r=".51"/>
<circle cx="30.5" cy="59.9" r=".51"/>
<circle cx="158.8" cy="37.1" r=".51"/>
<circle cx="45.7" cy="128.5" r=".51"/>
<circle cx="226.1" cy="106.9" r=".51"/>
<circle cx="226.1" cy="87.9" r=".51"/>
<circle cx="87.6" cy="26.9" r=".51"/>
<circle cx="45.7" cy="101.8" r=".51"/>
<circle cx="130.8" cy="171.7" r=".51"/>
<circle cx="80" cy="89.1" r=".51"/>
<circle cx="119.4" cy="128.5" r=".51"/>
<circle cx="119.4" cy="136.1" r=".51"/>
<circle cx="149.9" cy="37.1" r=".51"/>
<circle cx="102.9" cy="89.1" r=".51"/>
<circle cx="95.3" cy="89.1" r=".51"/>
<circle cx="85.1" cy="153.9" r=".51"/>
<circle cx="77.5" cy="153.9" r=".51"/>
<circle cx="167.6" cy="37.1" r=".51"/>
<circle cx="130.8" cy="179.3" r=".51"/>
<circle cx="90.2" cy="179.3" r=".51"/>
<circle cx="130.8" cy="189.5" r=".51"/>
<circle cx="141" cy="179.3" r=".51"/>
<circle cx="90.2" cy="189.5" r=".51"/>
<circle cx="54.6" cy="28.2" r=".51"/>
<circle cx="215.9" cy="96.8" r=".51"/>
<circle cx="231.1" cy="120.9" r=".51"/>
<circle cx="77.5" cy="26.9" r=".51"/>
<circle cx="121.9" cy="37.1" r=".51"/>
<circle cx="26.7" cy="59.9" r=".51"/>
<circle cx="74.9" cy="94.2" r=".51"/>
<circle cx="207" cy="110.7" r=".51"/>
<circle cx="207" cy="105.7" r=".51"/>
<circle cx="45.7" cy="37.1" r=".51"/>
<circle cx="22.9" cy="179.3" r=".51"/>
<circle cx="188" cy="128.5" r=".51"/>
<circle cx="45.7" cy="174.2" r=".51"/>
<circle cx="45.7" cy="184.4" r=".51"/>
<circle cx="119.4" cy="127.2" r=".51"/>
<circle cx="45.7" cy="42.2" r=".51"/>
</g>
<g fill="none" stroke="#000084" stroke-width=".18">
<path d="M45.1 51.7l1.2 1.2M45.1 49.2l1.2 1.2M46.3 51.7l-1.2 1.2M46.3 49.2l-1.2 1.2M261 53l1.2 1.2M262.2 53l-1.2 1.2M79.4 98.7l1.2 1.2M80.6 98.7l-1.2 1.2M62.9 107.6l1.2 1.2M64.1 107.6l-1.2 1.2M206.4 117.7l1.2 1.3M207.6 117.7l-1.2 1.3"/>
<path d="M62.9 125.4l1.2 1.2M64.1 125.4l-1.2 1.2M108.6 125.4l1.2 1.2M109.8 125.4l-1.2 1.2M206.4 120.3l1.2 1.2M207.6 120.3l-1.2 1.2M74.3 143.1l1.2 1.3M75.5 143.1l-1.2 1.3M99.7 143.1l1.2 1.3M100.9 143.1l-1.2 1.3"/>
</g>
<text font-size="2.8" fill="#840000" x="178" y="190.5">Title: OpenRetroPad</text>
<g font-size="2.1" fill="#840000">
<text x="178" y="172">github.com/OpenRetroPad</text>
<text x="178" y="169">ATmega32u4</text>
<text x="178" y="184">Sheet: /</text>
<text x="178" y="186.7">File: OpenRetroPad.sch</text>
<text x="178" y="196.9">KiCad E.D.A. kicad (5.1.9)-1</text>
<text x="178" y="194.1">Size: A4</text>
<text x="200" y="194.1">Date: JAN-21</text>
<text x="263" y="194.1">Rev: 1</text>
<text x="263" y="196.9">Id: 1/1</text>
</g>
<g font-size="1.8" fill="#840000">
<text x="35" y="11.9">1</text>
<text x="85" y="11.9">2</text>
<text x="135" y="11.9">3</text>
<text x="185" y="11.9">4</text>
<text x="235" y="11.9">5</text>
<text x="285" y="11.9">6</text>
<text x="42.1" y="21.6">A4</text>
<text x="263" y="22.9">1</text>
<text x="42.1" y="26.7">A5</text>
<text x="42.1" y="29.2">B5</text>
<text x="89.2" y="29.9" transform="rotate(-90 89.2 29.9)">1</text>
<text x="262.6" y="25.4">14</text>
<text x="263" y="27.9">2</text>
<text x="10.4" y="35.9">A</text>
<text x="42.1" y="34.3">A7</text>
<text x="89.2" y="35" transform="rotate(-90 89.2 35)">2</text>
<text x="207.2" y="35.6">1</text>
<text x="216.1" y="35.6">2</text>
<text x="257.4" y="33.9">PB2</text>
<text x="257.4" y="31.4">PB3</text>
<text x="262.6" y="30.5">15</text>
<text x="262.6" y="35.6">16</text>
<text x="263" y="33">3</text>
<text x="285.4" y="35.9">A</text>
<text x="42.1" y="39.4">A6</text>
<text x="42.1" y="41.9">B6</text>
<text x="42.1" y="36.8">B7</text>
<text x="49" y="37.7">MCU_D-</text>
<text x="130.3" y="36.8">3</text>
<text x="143" y="36.8">2</text>
<text x="201.5" y="39">PB5</text>
<text x="201.5" y="41.5">PB1</text>
<text x="207.2" y="38.1">3</text>
<text x="207.2" y="40.6">5</text>
<text x="216.1" y="38.1">4</text>
<text x="216.1" y="40.6">6</text>
<text x="219.2" y="41.5">PB2</text>
<text x="219.2" y="39">PB4</text>
<text x="257.4" y="36.4">PB1</text>
<text x="257.6" y="39">PF0</text>
<text x="257.6" y="41.5">PF4</text>
<text x="262.6" y="40.6">17</text>
<text x="263" y="38.1">4</text>
<text x="49" y="42.8">MCU_D+</text>
<text x="136.9" y="43.9" transform="rotate(-90 136.9 43.9)">1</text>
<text x="201.5" y="44.1">PB3</text>
<text x="207.2" y="43.2">7</text>
<text x="216.1" y="43.2">8</text>
<text x="219.2" y="44.1">PF1</text>
<text x="257.6" y="46.6">PF6</text>
<text x="257.6" y="44.1">PF5</text>
<text x="262.6" y="45.7">18</text>
<text x="263" y="43.2">5</text>
<text x="42.1" y="49.5">A8</text>
<text x="42.1" y="52.1">B8</text>
<text x="257.4" y="51.7">PC6</text>
<text x="257.6" y="49.1">PF7</text>
<text x="262.6" y="50.8">19</text>
<text x="263" y="48.3">6</text>
<text x="263" y="53.3">7</text>
<text x="22.6" y="58.5" transform="rotate(-90 22.6 58.5)">S1</text>
<text x="30.2" y="58.5" transform="rotate(-90 30.2 58.5)">A1</text>
<text x="257.4" y="59.3">PB5</text>
<text x="257.4" y="56.8">PB6</text>
<text x="262.6" y="55.9">20</text>
<text x="263" y="58.4">8</text>
<text x="257.4" y="61.8">PB4</text>
<text x="257.4" y="64.4">PD7</text>
<text x="262.6" y="61">21</text>
<text x="263" y="63.5">9</text>
<text x="257.4" y="69.5">PD3</text>
<text x="257.4" y="66.9">PD4</text>
<text x="262.6" y="68.6">10</text>
<text x="262.6" y="66">22</text>
<text x="262.6" y="71.1">23</text>
<text x="150.7" y="77.1">PC7</text>
<text x="257.4" y="77.1">PD0</text>
<text x="257.4" y="74.5">PD1</text>
<text x="257.4" y="72">PD2</text>
<text x="262.6" y="73.7">11</text>
<text x="262.6" y="76.2">24</text>
<text x="262.6" y="78.7">12</text>
<text x="262.6" y="83.8">13</text>
<text x="262.6" y="81.3">25</text>
<text x="10.4" y="85.9">B</text>
<text x="269" y="87.7" transform="rotate(-90 269 87.7)">0</text>
<text x="285.4" y="85.9">B</text>
<text x="203.4" y="90.2">A4</text>
<text x="203.4" y="95.2">A5</text>
<text x="74.7" y="101.5" transform="rotate(-90 74.7 101.5)">44</text>
<text x="77.2" y="101.5" transform="rotate(-90 77.2 101.5)">43</text>
<text x="79.8" y="101.5" transform="rotate(-90 79.8 101.5)">42</text>
<text x="82.3" y="101.5" transform="rotate(-90 82.3 101.5)">41</text>
<text x="83.2" y="98.5" transform="rotate(-90 83.2 98.5)">PF0</text>
<text x="84.8" y="101.5" transform="rotate(-90 84.8 101.5)">40</text>
<text x="85.7" y="98.5" transform="rotate(-90 85.7 98.5)">PF1</text>
<text x="87.4" y="101.5" transform="rotate(-90 87.4 101.5)">39</text>
<text x="88.3" y="98.5" transform="rotate(-90 88.3 98.5)">PF4</text>
<text x="89.9" y="101.5" transform="rotate(-90 89.9 101.5)">38</text>
<text x="90.8" y="98.5" transform="rotate(-90 90.8 98.5)">PF5</text>
<text x="92.5" y="101.5" transform="rotate(-90 92.5 101.5)">37</text>
<text x="93.3" y="98.5" transform="rotate(-90 93.3 98.5)">PF6</text>
<text x="95" y="101.5" transform="rotate(-90 95 101.5)">36</text>
<text x="95.9" y="98.5" transform="rotate(-90 95.9 98.5)">PF7</text>
<text x="97.5" y="101.5" transform="rotate(-90 97.5 101.5)">35</text>
<text x="100.1" y="101.5" transform="rotate(-90 100.1 101.5)">34</text>
<text x="203.4" y="97.8">B5</text>
<text x="64.3" y="107.9">1</text>
<text x="107" y="107.9">33</text>
<text x="203.4" y="107.9">A6</text>
<text x="203.4" y="102.9">A7</text>
<text x="203.4" y="105.4">B7</text>
<text x="25.3" y="113.9">MCU_D-</text>
<text x="64.3" y="110.5">2</text>
<text x="64.3" y="113">3</text>
<text x="107" y="113">31</text>
<text x="107" y="110.5">32</text>
<text x="110" y="108.8">PE2</text>
<text x="110" y="111.4">PC7</text>
<text x="110" y="113.9">PC6</text>
<text x="203.4" y="110.5">B6</text>
<text x="249.7" y="111.8">8</text>
<text x="258.8" y="108.7" transform="rotate(-90 258.8 108.7)">5</text>
<text x="267.5" y="111.8">6</text>
<text x="272.6" y="112.6">PD2</text>
<text x="24.9" y="116.5">MCU_D+</text>
<text x="64.3" y="115.6">4</text>
<text x="64.3" y="118.1">5</text>
<text x="107" y="118.1">29</text>
<text x="107" y="115.6">30</text>
<text x="110" y="116.5">PB6</text>
<text x="110" y="119">PB5</text>
<text x="203.4" y="118.1">A8</text>
<text x="249.7" y="116.8">1</text>
<text x="249.7" y="119.4">2</text>
<text x="267.5" y="119.4">4</text>
<text x="267.5" y="114.3">7</text>
<text x="272.6" y="115.2">PD3</text>
<text x="64.3" y="120.6">6</text>
<text x="64.3" y="123.2">7</text>
<text x="64.3" y="125.7">8</text>
<text x="107" y="125.7">26</text>
<text x="107" y="123.2">27</text>
<text x="107" y="120.6">28</text>
<text x="110" y="121.5">PB4</text>
<text x="110" y="124.1">PD7</text>
<text x="203.4" y="120.6">B8</text>
<text x="258.8" y="123.9" transform="rotate(-90 258.8 123.9)">3</text>
<text x="277.6" y="125.3">RESET</text>
<text x="59.3" y="131.7">PB2</text>
<text x="59.3" y="129.2">PB1</text>
<text x="63.8" y="130.8">10</text>
<text x="64.3" y="128.3">9</text>
<text x="107" y="130.8">24</text>
<text x="107" y="128.3">25</text>
<text x="110" y="129.2">PD4</text>
<text x="183.9" y="127" transform="rotate(-90 183.9 127)">S1</text>
<text x="191.5" y="127.1" transform="rotate(-90 191.5 127.1)">A1</text>
<text x="10.4" y="135.9">C</text>
<text x="59.3" y="134.2">PB3</text>
<text x="63.8" y="133.3">11</text>
<text x="107" y="133.3">23</text>
<text x="285.4" y="135.9">C</text>
<text x="74.7" y="143.5" transform="rotate(-90 74.7 143.5)">12</text>
<text x="77.2" y="143.5" transform="rotate(-90 77.2 143.5)">13</text>
<text x="79.8" y="143.5" transform="rotate(-90 79.8 143.5)">14</text>
<text x="82.3" y="143.5" transform="rotate(-90 82.3 143.5)">15</text>
<text x="84.8" y="143.5" transform="rotate(-90 84.8 143.5)">16</text>
<text x="87.4" y="143.5" transform="rotate(-90 87.4 143.5)">17</text>
<text x="89.9" y="143.5" transform="rotate(-90 89.9 143.5)">18</text>
<text x="92.5" y="143.5" transform="rotate(-90 92.5 143.5)">19</text>
<text x="95" y="143.5" transform="rotate(-90 95 143.5)">20</text>
<text x="97.5" y="143.5" transform="rotate(-90 97.5 143.5)">21</text>
<text x="100.1" y="143.5" transform="rotate(-90 100.1 143.5)">22</text>
<text x="90.8" y="148" transform="rotate(-90 90.8 148)">PD0</text>
<text x="93.3" y="148" transform="rotate(-90 93.3 148)">PD1</text>
<text x="95.9" y="148" transform="rotate(-90 95.9 148)">PD2</text>
<text x="98.4" y="148" transform="rotate(-90 98.4 148)">PD3</text>
<text x="78.1" y="150.4" transform="rotate(-90 78.1 150.4)">RESET</text>
<text x="85.7" y="150.2" transform="rotate(-90 85.7 150.2)">XTAL2</text>
<text x="88.3" y="150.2" transform="rotate(-90 88.3 150.2)">XTAL1</text>
<text x="167.2" y="159.6">PB5</text>
<text x="40.8" y="179.1">4</text>
<text x="45.5" y="176.6" transform="rotate(-90 45.5 176.6)">1</text>
<text x="49.7" y="179.1">2</text>
<text x="60.5" y="174.9">XTAL1</text>
<text x="83.5" y="180">PE2</text>
<text x="121.6" y="180">RESET</text>
<text x="10.4" y="185.9">D</text>
<text x="45.5" y="183" transform="rotate(-90 45.5 183)">3</text>
<text x="60.5" y="185">XTAL2</text>
<text x="285.4" y="185.9">D</text>
<text x="35" y="199.9">1</text>
<text x="85" y="199.9">2</text>
<text x="135" y="199.9">3</text>
<text x="185" y="199.9">4</text>
<text x="235" y="199.9">5</text>
<text x="285" y="199.9">6</text>
</g>
<g font-size="1.8" fill="#0000c2">
<text x="14" y="15.2">USB Connector</text>
<text x="102.9" y="15.2">3v3 Regulator</text>
<text x="177.8" y="15.2">NRF24 Header</text>
<text x="247.6" y="15.2">DB25 Connector</text>
<text x="14" y="69.8">Microcontroller</text>
<text x="146" y="69.8">User LED</text>
<text x="177.8" y="69.8">UART</text>
<text x="268" y="107.2">PD2 = RX</text>
<text x="146" y="113">Mounting Holes</text>
<text x="268" y="109.2">PD3 = TX</text>
<text x="146" y="143.5">Controller Detection Pull-up</text>
<text x="177.8" y="143.5">Logos</text>
<text x="14" y="168.9">Crystal</text>
<text x="72.4" y="168.9">Switches</text>
</g>
<g font-size="1.8" fill="#008484">
<text x="32.2" y="15.7">J1</text>
<text x="268.2" y="16.2">J3</text>
<text x="21.5" y="18.1">USB_C_Receptacle_USB2.0</text>
<text x="34.7" y="22.5">VBUS</text>
<text x="49.2" y="22.6">R10</text>
<text x="67" y="23.9">500mA</text>
<text x="68.2" y="21.6">FB1</text>
<text x="72.5" y="18.1">PWR_FLAG</text>
<text x="86.4" y="18.1">+5V</text>
<text x="254.4" y="23.5">GND</text>
<text x="256.4" y="18.7">DB25_Female_MountingHoles</text>
<text x="36.1" y="27.6">CC1</text>
<text x="49.1" y="24.9">5.1k</text>
<text x="59.2" y="28.6">GND</text>
<text x="104.2" y="28.3">+5V</text>
<text x="117" y="28.3">PWR_FLAG</text>
<text x="165.9" y="29.6">+3V3</text>
<text x="253.7" y="29.3">+3V3</text>
<text x="254.8" y="26.7">+5V</text>
<text x="36.1" y="30.1">CC2</text>
<text x="49.1" y="32.7">5.1k</text>
<text x="49.1" y="35">R11</text>
<text x="80.1" y="31.4">C16</text>
<text x="80.1" y="33.7">10u</text>
<text x="89.5" y="33.8">SJ_2_BR</text>
<text x="89.6" y="31.5">JP1</text>
<text x="109.9" y="34.4">1N5817</text>
<text x="111.9" y="32.1">D3</text>
<text x="131.7" y="33.9">AMS1117-3.3</text>
<text x="136" y="31.6">U2</text>
<text x="209.3" y="33.3">NRF24</text>
<text x="211.1" y="31">J2</text>
<text x="219.3" y="32.1">+3V3</text>
<text x="37.3" y="40.3">D+</text>
<text x="75.6" y="40.9">GND</text>
<text x="89.6" y="40.3">D1</text>
<text x="124.5" y="41.5">C10</text>
<text x="132.3" y="37.7">VI</text>
<text x="137.8" y="41.9" transform="rotate(-90 137.8 41.9)">GND</text>
<text x="139.4" y="37.7">VO</text>
<text x="152.5" y="40.3">C12</text>
<text x="161.4" y="40.3">C13</text>
<text x="170.3" y="40.3">C15</text>
<text x="193.8" y="40.9">GND</text>
<text x="37.3" y="42.8">D+</text>
<text x="89.8" y="42.6">Power LED</text>
<text x="124.6" y="43.9">10u</text>
<text x="152.5" y="42.6">10u</text>
<text x="161.3" y="42.6">1u</text>
<text x="170.4" y="42.6">100n</text>
<text x="23.5" y="53.8" transform="rotate(-90 23.5 53.8)">SHIELD</text>
<text x="31.1" y="53.8" transform="rotate(-90 31.1 53.8)">GND</text>
<text x="34.9" y="50.4">SBU1</text>
<text x="34.9" y="53">SBU2</text>
<text x="89.3" y="48">R3</text>
<text x="89.4" y="50.3">1k</text>
<text x="120.1" y="51">GND</text>
<text x="135.3" y="49.8">GND</text>
<text x="148" y="49.8">GND</text>
<text x="156.9" y="49.8">GND</text>
<text x="165.8" y="49.8">GND</text>
<text x="85.8" y="58.7">GND</text>
<text x="24.8" y="65">GND</text>
<text x="33.1" y="64.9">PWR_FLAG</text>
<text x="157.6" y="71.7">D2</text>
<text x="69.1" y="77.8">+5V</text>
<text x="156.5" y="74.1">LED1</text>
<text x="164" y="72.2">R7</text>
<text x="164.1" y="74.5">1k</text>
<text x="75.1" y="83.9">C6</text>
<text x="97.9" y="83.9">C8</text>
<text x="168.4" y="82.8">GND</text>
<text x="216.8" y="82.5">FB4</text>
<text x="253.7" y="79.2">+3V3</text>
<text x="254.8" y="81.7">+5V</text>
<text x="65.8" y="87" transform="rotate(-90 65.8 87)">FB2</text>
<text x="68.1" y="88.2" transform="rotate(-90 68.1 88.2)">500mA</text>
<text x="74.2" y="86.2">100n</text>
<text x="79.5" y="85.3">GND</text>
<text x="91.9" y="85.3">GND</text>
<text x="97.1" y="86.2">100n</text>
<text x="102.9" y="85.4">+5V</text>
<text x="182.8" y="86.6">USB_C_Receptacle_USB2.0</text>
<text x="193.5" y="84.3">J4</text>
<text x="215.5" y="84.9">500mA</text>
<text x="224.8" y="84.2">+5V</text>
<text x="233.8" y="89.8">C20</text>
<text x="254.4" y="84.9">GND</text>
<text x="196" y="91.1">VBUS</text>
<text x="210.4" y="93.5">5.1k</text>
<text x="210.5" y="91.2">R12</text>
<text x="233.8" y="92.1">10u</text>
<text x="267.4" y="94.2">GND</text>
<text x="44.5" y="98.1">+5V</text>
<text x="59.9" y="98.7">U1</text>
<text x="60.2" y="101.3">ATmega32U4</text>
<text x="67.4" y="99.2" transform="rotate(-90 67.4 99.2)">PWR_FLAG</text>
<text x="197.4" y="96.1">CC1</text>
<text x="197.4" y="98.7">CC2</text>
<text x="210.4" y="101.3">5.1k</text>
<text x="220.5" y="97.2">GND</text>
<text x="229.3" y="98">GND</text>
<text x="37" y="106.4">R1</text>
<text x="48.3" y="103.8">C4</text>
<text x="48.3" y="106.1">1u</text>
<text x="75.6" y="107.9" transform="rotate(-90 75.6 107.9)">AVCC</text>
<text x="78.1" y="106.8" transform="rotate(-90 78.1 106.8)">GND</text>
<text x="80.6" y="107.7" transform="rotate(-90 80.6 107.7)">AREF</text>
<text x="83.2" y="106.1" transform="rotate(-90 83.2 106.1)">PF0</text>
<text x="85.7" y="106.1" transform="rotate(-90 85.7 106.1)">PF1</text>
<text x="88.3" y="106.1" transform="rotate(-90 88.3 106.1)">PF4</text>
<text x="90.8" y="106.1" transform="rotate(-90 90.8 106.1)">PF5</text>
<text x="93.3" y="106.1" transform="rotate(-90 93.3 106.1)">PF6</text>
<text x="95.9" y="106.1" transform="rotate(-90 95.9 106.1)">PF7</text>
<text x="98.4" y="106.8" transform="rotate(-90 98.4 106.8)">GND</text>
<text x="101" y="106.6" transform="rotate(-90 101 106.6)">VCC</text>
<text x="210.4" y="103.6">R13</text>
<text x="255.7" y="105.3">CH330N</text>
<text x="258" y="103">U3</text>
<text x="36.8" y="108.8">22r</text>
<text x="43.9" y="112">GND</text>
<text x="67.1" y="108.8">PE6</text>
<text x="67.1" y="111.4">UVCC</text>
<text x="102.2" y="113.9">PC6</text>
<text x="102.2" y="111.4">PC7</text>
<text x="102.3" y="108.8">PE2</text>
<text x="198.6" y="108.8">D+</text>
<text x="198.6" y="111.4">D+</text>
<text x="252" y="112.6">V3</text>
<text x="259.7" y="113.7" transform="rotate(-90 259.7 113.7)">VCC</text>
<text x="262.7" y="112.6">TXD</text>
<text x="36.8" y="116.4">22r</text>
<text x="37" y="114.1">R2</text>
<text x="67.1" y="116.5">D+</text>
<text x="67.1" y="119">UGND</text>
<text x="102.2" y="119">PB5</text>
<text x="102.2" y="116.5">PB6</text>
<text x="114.4" y="118.5">PWR_FLAG</text>
<text x="159" y="119.1">H1</text>
<text x="196.2" y="119">SBU1</text>
<text x="228.7" y="115.2">C17</text>
<text x="228.9" y="117.5">100n</text>
<text x="237.6" y="115.2">C18</text>
<text x="237.7" y="117.5">100n</text>
<text x="252" y="117.7">UD+</text>
<text x="262.5" y="115.2">RXD</text>
<text x="271.4" y="119.5">C19</text>
<text x="39.4" y="122.8">C1</text>
<text x="39.4" y="125.1">1u</text>
<text x="44.5" y="124.8">+5V</text>
<text x="52" y="120.4" transform="rotate(-90 52 120.4)">GND</text>
<text x="67.1" y="121.5">UCAP</text>
<text x="67.1" y="124.1">VBUS</text>
<text x="102.2" y="124.1">PD7</text>
<text x="102.2" y="121.5">PB4</text>
<text x="120.3" y="124.2">500mA</text>
<text x="121.5" y="121.9">FB3</text>
<text x="159" y="124.2">H2</text>
<text x="159.3" y="121.5">3.2mm_M3</text>
<text x="184.8" y="122.4" transform="rotate(-90 184.8 122.4)">SHIELD</text>
<text x="192.4" y="122.4" transform="rotate(-90 192.4 122.4)">GND</text>
<text x="196.2" y="121.5">SBU2</text>
<text x="252" y="120.3">UD-</text>
<text x="259.7" y="121.7" transform="rotate(-90 259.7 121.7)">GND</text>
<text x="262.7" y="120.3">RTS</text>
<text x="271" y="121.8">100n</text>
<text x="35" y="131.1">GND</text>
<text x="48.3" y="130.4">C5</text>
<text x="67.1" y="131.7">PB2</text>
<text x="67.1" y="126.6">PB0</text>
<text x="67.1" y="129.2">PB1</text>
<text x="100.7" y="131.7">AVCC</text>
<text x="102.2" y="129.2">PD4</text>
<text x="102.2" y="126.6">PD6</text>
<text x="132" y="128.5" transform="rotate(-90 132 128.5)">+5V</text>
<text x="159" y="129.3">H3</text>
<text x="159.3" y="126.5">3.2mm_M3</text>
<text x="159.3" y="131.6">3.2mm_M3</text>
<text x="229.3" y="127.2">GND</text>
<text x="48.3" y="132.8">1u</text>
<text x="67.1" y="134.2">PB3</text>
<text x="101.7" y="134.2">GND</text>
<text x="123.6" y="134.3" transform="rotate(-90 123.6 134.3)">100n</text>
<text x="125.9" y="134" transform="rotate(-90 125.9 134)">C11</text>
<text x="159" y="134.4">H4</text>
<text x="159.3" y="136.7">3.2mm_M3</text>
<text x="186.1" y="133.6">GND</text>
<text x="257.3" y="133.6">GND</text>
<text x="43.9" y="138.7">GND</text>
<text x="75.6" y="140.2" transform="rotate(-90 75.6 140.2)">PB7</text>
<text x="78.1" y="140.2" transform="rotate(-90 78.1 140.2)">RESET</text>
<text x="80.6" y="140.2" transform="rotate(-90 80.6 140.2)">VCC</text>
<text x="83.2" y="140.2" transform="rotate(-90 83.2 140.2)">GND</text>
<text x="85.7" y="140.2" transform="rotate(-90 85.7 140.2)">XTAL2</text>
<text x="88.3" y="140.2" transform="rotate(-90 88.3 140.2)">XTAL1</text>
<text x="90.8" y="140.2" transform="rotate(-90 90.8 140.2)">PD0</text>
<text x="93.3" y="140.2" transform="rotate(-90 93.3 140.2)">PD1</text>
<text x="95.9" y="140.2" transform="rotate(-90 95.9 140.2)">PD2</text>
<text x="98.4" y="140.2" transform="rotate(-90 98.4 140.2)">PD3</text>
<text x="101" y="140.2" transform="rotate(-90 101 140.2)">PD5</text>
<text x="124.5" y="139.5" transform="rotate(-90 124.5 139.5)">GND</text>
<text x="151.7" y="152.7">+5V</text>
<text x="158.9" y="154.7">R6</text>
<text x="202.4" y="153.4">LOGO1</text>
<text x="74.2" y="158.9">+5V</text>
<text x="79.3" y="158.1">100n</text>
<text x="80.2" y="160.4">C7</text>
<text x="84.5" y="159">GND</text>
<text x="159.1" y="157">1k</text>
<text x="261.8" y="157.9">LOGO2</text>
<text x="88.2" y="168">+5V</text>
<text x="128.8" y="168">+5V</text>
<text x="27.2" y="171.4">20pF</text>
<text x="28.1" y="169.1">C2</text>
<text x="28.1" y="179.3">C3</text>
<text x="52.2" y="176.2">Y1</text>
<text x="54.1" y="179.8">GND</text>
<text x="91.9" y="175">R4</text>
<text x="92" y="177.3">10k</text>
<text x="132.5" y="175">R5</text>
<text x="132.6" y="177.3">10k</text>
<text x="143.7" y="174.9">D4</text>
<text x="144.2" y="177.5">1N5817</text>
<text x="15.6" y="180.1">GND</text>
<text x="27.2" y="181.6">20pF</text>
<text x="33.4" y="180.1">GND</text>
<text x="52.5" y="183.8">16MHz</text>
<text x="92.7" y="183.9">C9</text>
<text x="104.2" y="183.9">SW1</text>
<text x="133.4" y="183.9">C14</text>
<text x="144.8" y="183.9">SW2</text>
<text x="93" y="186.2">100n</text>
<text x="104.2" y="186.2">SW_Push</text>
<text x="133.6" y="186.2">100n</text>
<text x="144.9" y="186.2">SW_Push</text>
<text x="88.3" y="195.8">GND</text>
<text x="129" y="195.8">GND</text>
</g>
<g font-size="1.8">
<text x="214.6" y="130.8">UART_D-</text>
<text x="214.6" y="128.3">UART_D+</text>
</g>
<g font-size="1.8" fill="#840084">
<text x="204.2" y="155.7">Symbol:OSHW-Logo2_7.3x6mm_SilkScreen</text>
<text x="233.1" y="160.2">Symbol:KiCad-Logo2_5mm_SilkScreen</text>
</g>
</svg>
